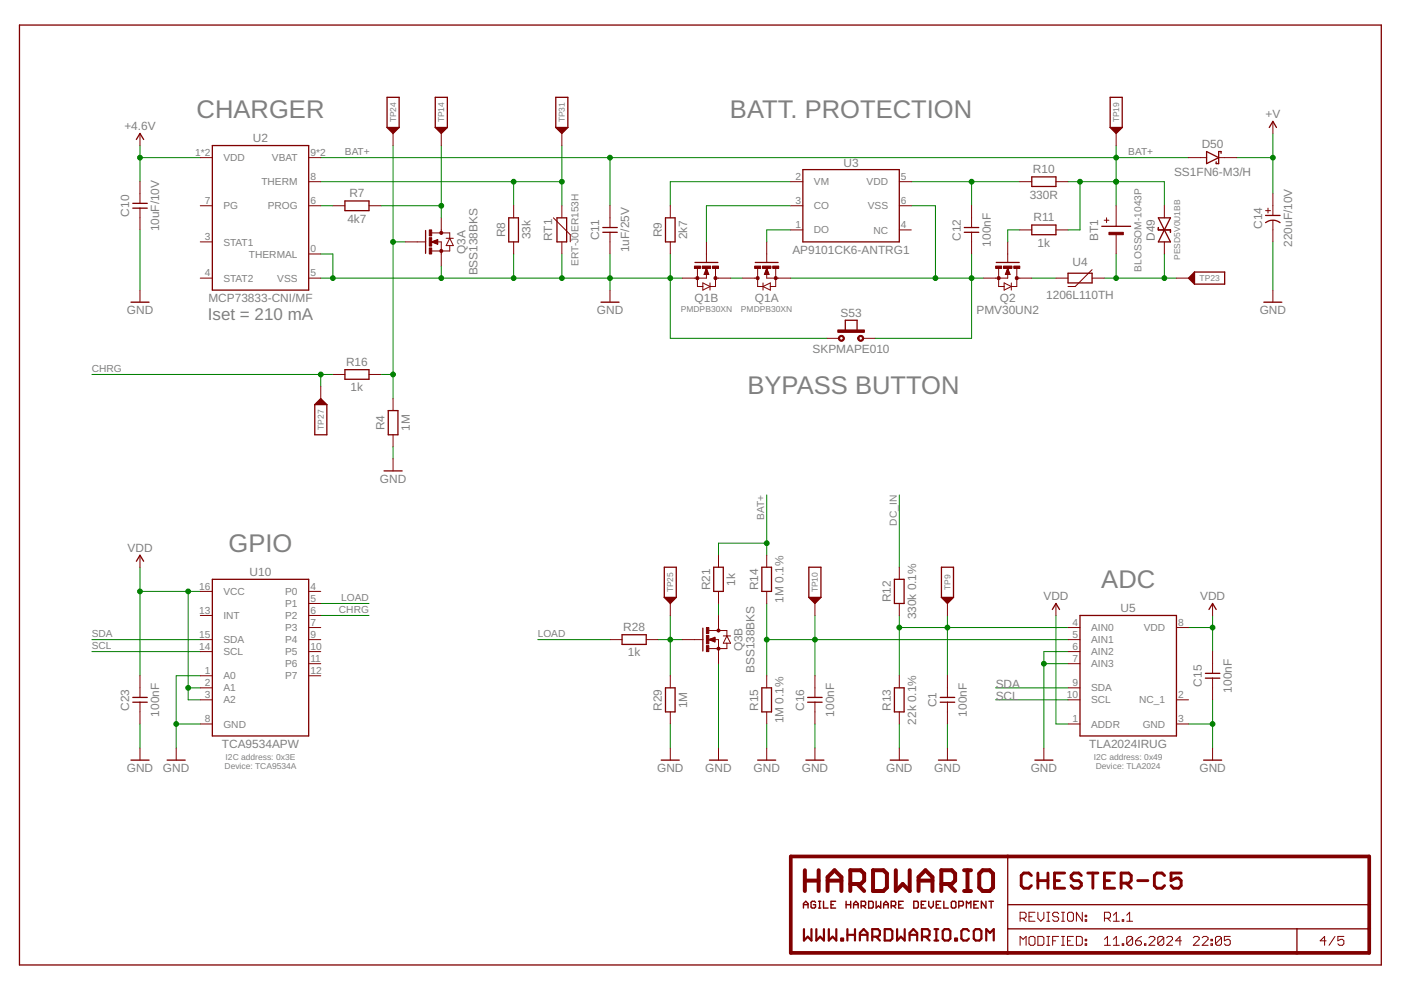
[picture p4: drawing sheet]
<svg xmlns="http://www.w3.org/2000/svg" width="297mm" height="210mm" viewBox="0 0 297 210" stroke-linecap="round" stroke-linejoin="round" font-family="sans-serif">
<g fill="none" stroke="#008000" stroke-width=".21">
<path d="M29.7 30.9v7.6M29.7 33.4h12.8M68 38.5h51.1M68 33.4h184M83.3 30.9v53.6M93.6 30.9v15.3M108.9 38.5v5.1M119.1 30.9v12.7M129.3 33.4v10.2M167.7 38.5h-25.6v5.1M193.2 38.5h23M206 38.5v5.1"/>
<path d="M226.4 38.5h20.5v5.1M229 38.5v10.2h-2.6M236.6 30.9v12.7M262.2 33.4h7.7M269.9 28.3v12.8M29.7 48.7v12.8M68 59h76.7M68 53.8h2.6v5.2M68 43.6h2.6M80.8 43.6h12.8M83.3 51.3h2.6M93.6 56.4v2.6"/>
<path d="M108.9 53.8v5.2M119.1 53.8v5.2M129.3 53.8v7.7M142.1 53.8v17.9h33.2M154.9 59h2.5M167.7 59h40.9M167.7 48.7h-5.1v2.6M167.7 43.6h-17.9v7.7M193.2 43.6h5.1v15.4M206 53.8v17.9h-20.5M216.2 48.7h-2.5v2.6M218.8 59h5.1"/>
<path d="M234.1 59h15.3M236.6 53.8v5.2M246.9 53.8v5.2M269.9 51.3v10.2M19.5 79.4h51.1M68 79.4v2.6M80.8 79.4h2.5M83.3 94.7v2.6M162.6 104.9v12.8M162.6 115.2h-10.3v2.5M190.7 104.9v15.4M19.5 138.2h23"/>
<path d="M19.5 135.6h23M29.7 120.3v23M29.7 125.4h12.8M39.9 125.4v23h2.6M68 130.5h10.2M68 128h10.2M114 135.6h15.3M139.6 135.6h5.1M142.1 130.5v12.8M152.3 128v2.5M162.6 128v15.3M162.6 135.6h63.8"/>
<path d="M172.8 130.5v12.8M190.7 130.5v12.8M190.7 133.1h35.7M200.9 130.5v12.8M223.9 130.5v23h2.5M226.4 138.2h-5.1v20.4M252 133.1h5.1M257.1 130.5v7.7M29.7 153.5v5.1M37.4 153.5h5.1M39.9 145.8h2.6M42.5 143.3h-5.1v15.3"/>
<path d="M142.1 153.5v5.1M152.3 140.7v17.9M162.6 153.5v5.1M172.8 153.5v5.1M190.7 153.5v5.1M200.9 153.5v5.1M211.1 145.8h15.3M211.1 148.4h15.3M221.3 140.7h5.1M252 153.5h5.1M257.1 148.4v10.2"/>
</g>
<g fill="#008000" stroke="#008000" stroke-width=".21">
<circle cx="129.3" cy="59" r=".51"/>
<circle cx="108.9" cy="59" r=".51"/>
<circle cx="119.1" cy="59" r=".51"/>
<circle cx="70.6" cy="59" r=".51"/>
<circle cx="142.1" cy="59" r=".51"/>
<circle cx="93.6" cy="59" r=".51"/>
<circle cx="257.1" cy="153.5" r=".51"/>
<circle cx="221.3" cy="140.7" r=".51"/>
<circle cx="37.4" cy="153.5" r=".51"/>
<circle cx="236.6" cy="59" r=".51"/>
<circle cx="246.9" cy="59" r=".51"/>
<circle cx="206" cy="38.5" r=".51"/>
<circle cx="206" cy="59" r=".51"/>
<circle cx="198.3" cy="59" r=".51"/>
<circle cx="29.7" cy="33.4" r=".51"/>
<circle cx="108.9" cy="38.5" r=".51"/>
<circle cx="119.1" cy="38.5" r=".51"/>
<circle cx="269.9" cy="33.4" r=".51"/>
<circle cx="257.1" cy="133.1" r=".51"/>
<circle cx="29.7" cy="125.4" r=".51"/>
<circle cx="39.9" cy="145.8" r=".51"/>
<circle cx="39.9" cy="125.4" r=".51"/>
<circle cx="190.7" cy="133.1" r=".51"/>
<circle cx="200.9" cy="133.1" r=".51"/>
<circle cx="162.6" cy="115.2" r=".51"/>
<circle cx="229" cy="38.5" r=".51"/>
<circle cx="129.3" cy="33.4" r=".51"/>
<circle cx="236.6" cy="38.5" r=".51"/>
<circle cx="236.6" cy="33.4" r=".51"/>
<circle cx="162.6" cy="135.6" r=".51"/>
<circle cx="172.8" cy="135.6" r=".51"/>
<circle cx="93.6" cy="43.6" r=".51"/>
<circle cx="83.3" cy="79.4" r=".51"/>
<circle cx="83.3" cy="51.3" r=".51"/>
<circle cx="68" cy="79.4" r=".51"/>
<circle cx="142.1" cy="135.6" r=".51"/>
</g>
<path d="M167.7 181.6h122.6v20.4h-122.6z" fill="none" stroke="#800000" stroke-width=".78"/>
<g fill="none" stroke="#800000" stroke-width=".28">
<path d="M4.1 5.3h288.8v199.3h-288.8zM28.9 29.6l.8-1.3 .8 1.3M45 30.9h20.4v30.6h-20.4zM82.1 27v-6.4h2.5v6.4M82.1 27h2.5M82.1 27l1.2 1.3 1.3-1.3M82.3 27.2h2.1M82.4 27.3h1.8M82.6 27.4h1.5M82.7 27.5h1.3M82.8 27.7h1.1M83 27.8h.7"/>
<path d="M83.1 27.9h.5M83.2 28h.3M92.3 27v-6.4h2.5v6.4M92.3 27h2.5M92.3 27l1.3 1.3 1.2-1.3M92.5 27.2h2.1M92.7 27.3h1.8M92.8 27.4h1.5M92.9 27.5h1.3M93 27.7h1.1M93.2 27.8h.7M93.3 27.9h.5"/>
<path d="M93.4 28h.3M117.8 27l1.3 1.3 1.3-1.3M117.8 27v-6.4h2.6v6.4M117.8 27h2.6M118.1 27.2h2M118.2 27.3h1.8M118.3 27.4h1.6M118.5 27.5h1.3M118.6 27.7h1M118.7 27.8h.8M118.9 27.9h.5M119 28h.3"/>
<path d="M170.2 36h20.5v15.3h-20.5zM218.8 37.5h5.1v2h-5.1zM235.4 27v-6.4h2.5v6.4M235.4 27h2.5M235.4 27l1.2 1.3 1.3-1.3M235.6 27.2h2.1M235.8 27.3h1.8M235.9 27.4h1.5M236 27.5h1.3M236.1 27.7h1.1M236.3 27.8h.7M236.4 27.9h.5"/>
<path d="M236.5 28h.3M255.8 32.1l2.6 1.3-2.6 1.3zM258.9 32.5v-.4h-.5v2.6h-.5v-.4M269.1 27l.8-1.3 .7 1.3M28.2 44.1h3M28.2 43.1h3M73.1 42.6h5.1v2.1h-5.1zM90.2 48.9v4.8M107.9 46.2h2v5.1h-2zM118.1 46.2h2v5.1h-2zM127.8 49.3h3.1M127.8 48.2h3.1"/>
<path d="M141.1 46.2h2v5.1h-2zM147.3 55.6h4.9M160.1 55.6h4.9M204.4 49.3h3.1M204.4 48.2h3.1M211.2 55.6h4.9M218.8 47.7h5.1v2.1h-5.1zM226.4 57.9h5.1v2.1h-5.1zM233.6 48h6.1M245.6 46.2h2.6l-2.6 5.1h2.6zM245.6 48.2v.5h2.6v.6M252.2 58.8v.3"/>
<path d="M252.4 58.7v.5M252.5 58.6v.8M252.6 58.4v1.1M252.8 58.3v1.3M252.9 58.2v1.5M253 58.1v1.8M253.1 57.9v2.1M253.3 57.7l-1.3 1.3 1.3 1.2M253.3 57.7h6.4v2.5h-6.4M253.3 57.7v2.5M268.3 47.2a2.57 2.57 0 0 1 3.1 0M268.3 45.7h3.1"/>
<path d="M27.8 64.1h3.8M73.1 78.4h5.1v2h-5.1zM127.4 64.1h3.9M179.2 70.2v-2.3h2.5v2.3M267.9 64.1h3.9M66.7 85.8v6.4h2.6v-6.4M66.7 85.8l1.3-1.3 1.3 1.3M66.7 85.8h2.6M67 85.7h2M67.1 85.5h1.8M67.2 85.4h1.6M67.4 85.3h1.2"/>
<path d="M67.5 85.2h1M67.6 85h.8M67.8 84.9h.5M67.9 84.8h.2M81.4 99.8h3.9M82.3 87.1h2.1v5.1h-2.1zM28.9 119l.8-1.3 .8 1.3M45 122.8h20.4v33.2h-20.4zM131.9 134.6h5.1v2h-5.1zM140.8 126.7v-6.4h2.6v6.4M140.8 126.7h2.6M140.8 126.7l1.3 1.3 1.3-1.3"/>
<path d="M141.1 126.8h2M141.2 126.9h1.8M141.4 127h1.5M141.5 127.2h1.2M141.6 127.3h1M141.7 127.4h.8M141.9 127.6h.5M142 127.7h.2M149 133.2v4.8M151.3 120.3h2.1v5.1h-2.1zM161.5 120.3h2.1v5.1h-2.1zM171.5 126.7v-6.4h2.6v6.4"/>
<path d="M171.5 126.7h2.6M171.5 126.7l1.3 1.3 1.3-1.3M171.7 126.8h2.1M171.9 126.9h1.8M172 127h1.5M172.1 127.2h1.3M172.3 127.3h1M172.4 127.4h.8M172.5 127.6h.5M172.7 127.7h.2M189.6 122.8h2.1v5.2h-2.1zM199.6 126.7v-6.4h2.6v6.4"/>
<path d="M199.6 126.7l1.3 1.3 1.3-1.3M199.6 126.7h2.6M199.9 126.8h2M200 126.9h1.8M200.1 127h1.6M200.2 127.2h1.3M200.4 127.3h1M200.5 127.4h.8M200.6 127.6h.5M200.7 127.7h.3M223.1 129.2l.8-1.2 .7 1.2M229 130.5h20.4v25.5h-20.4z"/>
<path d="M256.3 129.2l.8-1.2 .8 1.2M28.2 148.9h3M28.2 147.9h3M141.1 145.8h2v5.1h-2zM161.5 145.8h2.1v5.1h-2.1zM171.2 148.9h3.1M171.2 147.9h3.1M189.6 145.8h2.1v5.1h-2.1zM199.3 148.9h3.1M199.3 147.9h3.1M255.6 143.8h3M255.6 142.8h3"/>
<path d="M27.8 161.2h3.8M35.4 161.2h3.9M140.2 161.2h3.8M150.4 161.2h3.8M160.6 161.2h3.9M170.9 161.2h3.8M188.7 161.2h3.9M199 161.2h3.8M219.4 161.2h3.8M255.2 161.2h3.8M213.7 181.6v20.4M213.7 191.8h76.6"/>
<path d="M213.7 196.9h76.6M275 196.9v5.1"/>
</g>
<g fill="none" stroke="#800000" stroke-width=".21">
<path d="M29.7 28.3v2.6M29.7 38.5v4.6M42.5 33.4h2.5M65.4 38.5h2.6M65.4 33.4h2.6M83.3 28.3v2.6M93.6 28.3v2.6M119.1 28.3v2.6M167.7 38.5h2.5M190.7 38.5h2.5M216.2 38.5h2.6M223.9 38.5h2.5"/>
<path d="M236.6 28.3v2.6M252 33.4h3.8M258.4 33.4h3.8M269.9 25.7v2.6M29.7 44.1v4.6M42.5 43.6h2.5M42.5 59h2.5M42.5 51.3h2.5M65.4 43.6h2.6M65.4 59h2.6M65.4 53.8h2.6M70.6 43.6h2.5"/>
<path d="M78.2 43.6h2.6M85.9 51.3h4.3M91.5 51.3h2.1v5.1M91.5 51.3l1.3-.5v1zM91.5 51.3l1.3 .1M91.5 51.3l1.3 .3M91.5 51.3l1.3 .4M91.5 49.4h3.9v1.1M92.8 51.2l-1.3 .1M92.8 51l-1.3 .3M92.8 50.9l-1.3 .4M93.6 46.2v3.2"/>
<path d="M94.6 50.5h1.5M95.4 52.1v1.1h-3.9M95.4 50.5l.7 1.6h-1.5zM108.9 43.6v2.6M108.9 51.3v2.5M117.3 46.2l3.6 3.6v1.5M119.1 43.6v2.6M119.1 51.3v2.5M129.3 43.6v4.6M129.3 49.3v4.5M142.1 43.6v2.6M142.1 51.3v2.5"/>
<path d="M147.9 56.9v3.8h1.1M149 60l1.5 .7-1.5 .8zM149.8 56.9v2.1h-5.1M149.8 56.9l.5 1.3h-1zM149.8 51.3v4.3M149.8 56.9l.1 1.3M149.8 56.9l.2 1.3M149.8 56.9l.4 1.3M149.8 56.9l-.2 1.3M149.8 56.9l-.3 1.3M149.8 56.9l-.4 1.3M150.5 60v1.5"/>
<path d="M151.7 59h3.2M151.7 56.9v3.8h-1.2M157.4 59h3.2M160.6 56.9v3.8h1.2M161.8 60v1.5M162.6 56.9v2.1h5.1M162.6 56.9l.5 1.3h-1zM162.6 51.3v4.3M162.6 56.9l-.2 1.3M162.6 56.9l-.3 1.3M162.6 56.9l-.4 1.3M162.6 56.9l.1 1.3"/>
<path d="M162.6 56.9l.2 1.3M162.6 56.9l.3 1.3M164.5 56.9v3.8h-1.2M167.7 43.6h2.5M167.7 48.7h2.5M190.7 43.6h2.5M190.7 48.7h2.5M206 43.6v4.6M206 49.3v4.5M211.7 56.9v3.8h1.2M212.9 60l1.5 .7-1.5 .8zM213.7 56.9v2.1h-5.1"/>
<path d="M213.7 51.3v4.3M213.7 56.9l.5 1.3h-1.1zM213.7 56.9l.1 1.3M213.7 56.9l.2 1.3M213.7 56.9l.3 1.3M213.7 56.9l-.2 1.3M213.7 56.9l-.3 1.3M213.7 56.9l-.4 1.3M214.4 60v1.5M215.6 56.9v3.8h-1.2M215.6 59h3.2M216.2 48.7h2.6"/>
<path d="M223.9 59h2.5M223.9 48.7h2.5M231.5 59h2.6M231.5 57.2l-3.5 3.5h-1.6M234.1 46.7h1M234.6 46.2v1M236.6 43.6v4.4M236.6 49.5v4.3M246.9 43.6v2.6M246.9 51.3v2.5M249.4 59h2.6M268.3 44.7h1.1"/>
<path d="M268.8 44.1v1.1M269.9 41.1v4.6M269.9 46.7v4.6M29.7 61.5v2.6M70.6 79.4h2.5M78.2 79.4h2.6M129.3 61.5v2.6M161.8 60.7l1.5-.7v1.5zM175.3 71.7h2.6M183 71.7h2.5M269.9 61.5v2.6M68 82v2.5"/>
<path d="M83.3 84.5v2.6M83.3 92.2v2.5M83.3 97.3v2.5M29.7 117.7v2.6M152.3 117.7v2.6M162.6 117.7v2.6M42.5 135.6h2.5M42.5 138.2h2.5M42.5 125.4h2.5M42.5 130.5h2.5M65.4 133.1h2.6M65.4 135.6h2.6"/>
<path d="M65.4 138.2h2.6M65.4 125.4h2.6M65.4 128h2.6M65.4 130.5h2.6M129.3 135.6h2.6M137 135.6h2.6M142.1 128v2.5M144.7 135.6h4.3M150.3 135.6h2v5.1M150.3 135.6l1.3-.5v1zM150.3 135.6l1.3 .1M150.3 135.6l1.3 .3"/>
<path d="M150.3 135.6l1.3 .4M150.3 133.7h3.8v1.1M151.6 135.5l-1.3 .1M151.6 135.4l-1.3 .2M151.6 135.2l-1.3 .4M152.3 125.4v2.6M152.3 130.5v3.2M153.4 134.8h1.5M154.1 136.4v1.1h-3.8M154.1 134.8l.8 1.6h-1.5zM162.6 125.4v2.6M172.8 128v2.5"/>
<path d="M190.7 120.3v2.5M190.7 128v2.5M200.9 128v2.5M223.9 128v2.5M226.4 133.1h2.6M226.4 135.6h2.6M226.4 138.2h2.6M249.4 133.1h2.6M257.1 128v2.5M257.1 138.2v4.6M29.7 143.3v4.6M29.7 148.9v4.6"/>
<path d="M29.7 158.6v2.6M37.4 158.6v2.6M42.5 153.5h2.5M42.5 148.4h2.5M42.5 145.8h2.5M42.5 143.3h2.5M65.4 140.7h2.6M65.4 143.3h2.6M142.1 143.3v2.5M142.1 150.9v2.6M142.1 158.6v2.6M152.3 158.6v2.6"/>
<path d="M162.6 143.3v2.5M162.6 150.9v2.6M162.6 158.6v2.6M172.8 143.3v4.6M172.8 148.9v4.6M172.8 158.6v2.6M190.7 143.3v2.5M190.7 150.9v2.6M190.7 158.6v2.6M200.9 143.3v4.6M200.9 148.9v4.6M200.9 158.6v2.6"/>
<path d="M221.3 158.6v2.6M226.4 153.5h2.6M226.4 148.4h2.6M226.4 140.7h2.6M226.4 145.8h2.6M249.4 153.5h2.6M249.4 148.4h2.6M257.1 143.8v4.6M257.1 158.6v2.6M216.3 194.7h.9l.4-.3v-.7l-.4-.3h-.9v1.9M216.9 194.7l.7 .6M218.2 198.8l.3-.3h.6l.3 .3v1.3l-.3 .3h-.6l-.3-.3z"/>
<path d="M218.2 194.4h.6M219.4 193.4h-1.2v1.9h1.2M220 193.4v1.3l.7 .6 .6-.6v-1.3M220 198.5h1l.3 .3v1.3l-.3 .3h-1zM221.9 193.4h.7M221.9 195.3h.7M221.9 198.5h.7M222.2 193.4v1.9M222.2 198.5v1.9M223.2 199.5h.6M224.5 193.7l-.4-.3h-.6l-.3 .3v.4l.3 .3h.6l.4 .3v.3l-.4 .3h-.6l-.3-.3M224.5 198.5h-1.3v1.9"/>
<path d="M225.1 193.4h.6M225.1 195.3h.6M225.1 198.5h.6M225.4 193.4v1.9M225.4 198.5v1.9M226.3 199.5h.6M226.7 193.4h.6l.3 .3v1.3l-.3 .3h-.6l-.4-.3v-1.3zM227.6 198.5h-1.3v1.9h1.3M228.2 198.5h1l.3 .3v1.3l-.3 .3h-1zM229.5 193.4v1.9l-1.3-1.9v1.9M230.1 195h.3v.3h-.3zM230.1 194.1h.3v.3h-.3z"/>
<path d="M230.1 199.2h.3v.3h-.3zM234.2 194.7h.9l.3-.3v-.7l-.3-.3h-.9v1.9M234.2 199.2l.6-.7v1.9M234.8 194.7l.6 .6M236.1 195.3h1.2M236.1 199.2l.6-.7v1.9M236.1 194.1l.6-.7v1.9M237.9 195h.4v.3h-.4zM238.9 195.3h1.2M238.9 194.1l.6-.7v1.9M240.1 198.8l-.3-.3h-.6l-.3 .3v1.3M240.1 198.8v1.3l-.3 .3h-.6l-.3-.3"/>
<path d="M240.1 198.8l-1.2 1.3M240.8 199.5h.9l.3 .3v.3l-.3 .3h-.6l-.3-.3zM242 198.5l-.6 .3-.6 .7M243.6 198.8l.3-.3h.6l.4 .3v.4l-1.3 1.2h1.3M246.7 198.8l-.3-.3h-.6l-.3 .3v1.3M246.7 198.8v1.3l-.3 .3h-.6l-.3-.3M246.7 198.8l-1.2 1.3M247.4 198.8l.3-.3h.6l.3 .3v.4l-1.2 1.2h1.2M250.5 199.5h-1.3l1-1v1.9M253 198.8l.3-.3h.6l.4 .3v.4l-1.3 1.2h1.3M254.9 198.8l.3-.3h.6l.3 .3v.4l-1.2 1.2h1.2M256.8 199.2h.3v.3h-.3z"/>
<path d="M259 198.8l-.3-.3h-.7l-.3 .3v1.3M259 198.8v1.3l-.3 .3h-.7l-.3-.3M259 198.8l-1.3 1.3M260.8 198.5h-1.2v1l.6-.3h.3l.3 .3v.6l-.3 .3h-.6l-.3-.3M281.2 199.5h-1.3l.9-1v1.9M283 198.5l-1.2 1.9M284.9 198.5h-1.2v1l.6-.3h.3l.3 .3v.6l-.3 .3h-.6l-.3-.3M216.3 200.4v-1.9l.6 .7 .7-.7v1.9M221.9 200.4h.7M225.1 200.4h.6M230.1 200.1h.3v.3h-.3zM234.2 200.4h1.2"/>
<path d="M236.1 200.4h1.2M237.9 200.1h.4v.3h-.4zM242.7 200.1h.3v.3h-.3zM256.8 200.1h.3v.3h-.3z"/>
</g>
<g fill="none" stroke="#800000" stroke-width=".85">
<path d="M170.6 184.5v4.4M170.6 186.7h3M173.6 184.5v4.4M175.5 186.7h2.9M175.5 188.9v-2.9l1.4-1.5 1.5 1.5v2.9M180.3 187.4h2.2l.7-.7v-1.5l-.7-.7h-2.2v4.4M181.8 187.4l1.4 1.5M185.1 184.5h2.2l.7 .7v3l-.7 .7h-2.2zM189.9 184.5v4.4l1.5-1.5 1.5 1.5v-4.4M194.8 186.7h2.9M194.8 188.9v-2.9l1.4-1.5 1.5 1.5v2.9M199.6 187.4h2.2l.7-.7v-1.5l-.7-.7h-2.2v4.4"/>
<path d="M201 187.4l1.5 1.5M204.4 184.5h1.5M204.4 188.9h1.5M205.1 184.5v4.4M208.3 184.5h1.5l.7 .7v3l-.7 .7h-1.5l-.7-.7v-3z"/>
</g>
<g fill="none" stroke="#800000" stroke-width=".3">
<path d="M170.3 192.5v-.9l.5-.5 .5 .5v.9M170.3 191.8h1M172.9 191.3l-.2-.2h-.5l-.2 .2v1l.2 .2h.5l.2-.2v-.5h-.5M173.5 191.1h.5M173.5 192.5h.5M173.8 191.1v1.4M174.6 191.1v1.4h1M176.2 191.8h.5M177.2 191.1h-1v1.4h1M179.4 191.8h1M179.4 191.1v1.4M180.4 191.1v1.4"/>
<path d="M181 191.8h.9M181 192.5v-.9l.5-.5 .4 .5v.9M182.6 192.1h.7l.2-.3v-.5l-.2-.2h-.7v1.4M183 192.1l.5 .4M184.2 191.1h.7l.2 .2v1l-.2 .2h-.7zM185.8 191.1v1.4l.4-.4 .5 .4v-1.4M187.3 191.8h1M187.3 192.5v-.9l.5-.5 .5 .5v.9M189 192.1h.7l.2-.3v-.5l-.2-.2h-.7v1.4M189.4 192.1l.5 .4M190.5 191.8h.5M191.5 191.1h-1v1.4h1"/>
<path d="M193.7 191.1h.8l.2 .2v1l-.2 .2h-.8zM195.3 191.8h.5M196.3 191.1h-1v1.4h1M196.9 191.1v1l.5 .4 .5-.4v-1M198.5 191.8h.5M199.5 191.1h-1v1.4h1M200.1 191.1v1.4h1M201.9 191.1h.5l.3 .2v1l-.3 .2h-.5l-.2-.2v-1zM203.3 192.1h.7l.3-.3v-.5l-.3-.2h-.7v1.4M204.9 192.5v-1.4l.5 .5 .4-.5v1.4M206.5 191.8h.5M207.4 191.1h-.9v1.4h.9"/>
<path d="M209 191.1v1.4l-.9-1.4v1.4M209.7 191.1h.9M210.1 191.1v1.4"/>
</g>
<g fill="none" stroke="#800000" stroke-width=".47">
<path d="M170.5 197v2.4l.8-.8 .7 .8v-2.4M173.1 197v2.4l.8-.8 .8 .8v-2.4M175.7 197v2.4l.8-.8 .8 .8v-2.4M178.4 199h.4v.4h-.4zM179.7 197v2.4M179.7 198.2h1.6M181.3 197v2.4M182.3 198.2h1.6M182.3 199.4v-1.6l.8-.8 .8 .8v1.6M184.9 198.6h1.2l.4-.4v-.8l-.4-.4h-1.2v2.4M185.7 198.6l.8 .8M187.6 197h1.2l.4 .4v1.6l-.4 .4h-1.2z"/>
<path d="M190.2 197v2.4l.8-.8 .8 .8v-2.4M192.8 198.2h1.7M192.8 199.4v-1.6l.9-.8 .8 .8v1.6M195.5 198.6h1.2l.4-.4v-.8l-.4-.4h-1.2v2.4M196.3 198.6l.8 .8M198.1 199.4h.8M198.1 197h.8M198.5 197v2.4M199.9 197.4l.4-.4h.8l.4 .4v1.6l-.4 .4h-.8l-.4-.4zM202.5 199h.4v.4h-.4zM205.4 197.4l-.4-.4h-.8l-.4 .4v1.6l.4 .4h.8l.4-.4M206.5 197.4l.4-.4h.8l.4 .4v1.6l-.4 .4h-.8l-.4-.4z"/>
<path d="M209.1 199.4v-2.4l.8 .8 .8-.8v2.4"/>
</g>
<g fill="none" stroke="#800000" stroke-width=".61">
<path d="M218.7 185.6l-.6-.5h-1l-.6 .5v2.2l.6 .5h1l.6-.5M220 185.1v3.2M220 186.7h2.2M222.2 185.1v3.2M223.6 186.7h1M225.7 185.1h-2.1v3.2h2.1M229.3 185.6l-.6-.5h-1.1l-.5 .5v.6l.5 .5h1.1l.6 .5v.6l-.6 .5h-1.1l-.5-.5M230.6 185.1h2.2M231.7 185.1v3.2M234.2 186.7h1M236.3 185.1h-2.1v3.2h2.1M237.7 187.2h1.6l.5-.5v-1.1l-.5-.5h-1.6v3.2"/>
<path d="M238.8 187.2l1 1.1M241.2 186.7h2.2M246.9 185.6l-.5-.5h-1.1l-.5 .5v2.2l.5 .5h1.1l.5-.5M250.4 185.1h-2.1v1.6l1.1-.5h.5l.5 .5v1.1l-.5 .5h-1.1l-.5-.5"/>
</g>
<g fill="#800000" stroke="#800000" stroke-width=".21">
<path d="M235.1 49.3h3.1v.5h-3.1z"/>
<path d="M214.9 56.4h1.3v.5h-1.3z"/>
<path d="M211.1 56.4h1.3v.5h-1.3z"/>
<path d="M212.8 56.4h1.7v.5h-1.7z"/>
<path d="M160 56.4h1.3v.5h-1.3z"/>
<path d="M163.8 56.4h1.3v.5h-1.3z"/>
<path d="M161.7 56.4h1.7v.5h-1.7z"/>
<path d="M151.1 56.4h1.2v.5h-1.2z"/>
<path d="M147.2 56.4h1.3v.5h-1.3z"/>
<path d="M148.9 56.4h1.8v.5h-1.8z"/>
<path d="M177.6 70h5.7v.5h-5.7z"/>
<path d="M91 48.7h.5v1.3h-.5z"/>
<path d="M91 52.6h.5v1.2h-.5z"/>
<path d="M91 50.4h.5v1.8h-.5z"/>
<path d="M149.8 133.1h.5v1.2h-.5z"/>
<path d="M149.8 136.9h.5v1.3h-.5z"/>
<path d="M149.8 134.7h.5v1.8h-.5z"/>
</g>
<g fill="#800000" stroke="#800000" stroke-width=".21">
<path d="M164.2 58.7h.5v.5h-.5z" fill-rule="evenodd"/>
<path d="M160.4 58.7h.5v.5h-.5z" fill-rule="evenodd"/>
<path d="M151.5 58.7h.4v.5h-.4z" fill-rule="evenodd"/>
<path d="M177.9 71.3a.64 .64 0 0 1 1.1 .1 .64 .64 0 0 1-.4 1 .64 .64 0 0 1-.8-.7h.2a.39 .39 0 0 1 .6-.3 .39 .39 0 0 1 .1 .6 .39 .39 0 0 1-.7-.1v-.2h-.2z" fill-rule="evenodd"/>
<path d="M182 71.3a.64 .64 0 0 1 1 .1 .64 .64 0 0 1-.4 1 .64 .64 0 0 1-.8-.7h.3a.38 .38 0 0 1 .5-.4 .38 .38 0 0 1 .2 .7 .38 .38 0 0 1-.7-.1v-.2h-.3z" fill-rule="evenodd"/>
<circle cx="211.7" cy="59" r=".33"/>
<circle cx="215.6" cy="59" r=".33"/>
<circle cx="147.9" cy="59" r=".33"/>
<circle cx="93.6" cy="53.2" r=".33"/>
<circle cx="93.6" cy="49.4" r=".33"/>
<circle cx="152.3" cy="137.5" r=".33"/>
<circle cx="152.3" cy="133.7" r=".33"/>
</g>
<g font-size="5.4" fill="#808080">
<text x="41.7" y="25.1">CHARGER</text>
<text x="154.8" y="25.1">BATT. PROTECTION</text>
<text x="158.5" y="83.6">BYPASS BUTTON</text>
<text x="48.5" y="117.1">GPIO</text>
<text x="233.5" y="124.7">ADC</text>
</g>
<text font-size="3.6" fill="#808080" x="44.1" y="67.9">Iset = 210 mA</text>
<g font-size="2.5" fill="#808080">
<text x="26.4" y="27.5">+4.6V</text>
<text x="268.3" y="25">+V</text>
<text x="53.6" y="30.1">U2</text>
<text x="178.8" y="35.5">U3</text>
<text x="254.8" y="31.4">D50</text>
<text x="74.1" y="41.8">R7</text>
<text x="219" y="36.7">R10</text>
<text x="248.9" y="37.2">SS1FN6-M3/H</text>
<text x="27.4" y="45.9" transform="rotate(-90 27.4 45.9)">C10</text>
<text x="73.6" y="47.2">4k7</text>
<text x="218.3" y="42.1">330R</text>
<text x="219.1" y="47">R11</text>
<text x="33.8" y="49.1" transform="rotate(-90 33.8 49.1)">10uF/10V</text>
<text x="98.7" y="53.8" transform="rotate(-90 98.7 53.8)">Q3A</text>
<text x="107.1" y="50.4" transform="rotate(-90 107.1 50.4)">R8</text>
<text x="112.5" y="50.8" transform="rotate(-90 112.5 50.8)">33k</text>
<text x="117.1" y="51.1" transform="rotate(-90 117.1 51.1)">RT1</text>
<text x="127" y="50.9" transform="rotate(-90 127 50.9)">C11</text>
<text x="133.4" y="53.5" transform="rotate(-90 133.4 53.5)">1uF/25V</text>
<text x="140.3" y="50.4" transform="rotate(-90 140.3 50.4)">R9</text>
<text x="145.7" y="50.8" transform="rotate(-90 145.7 50.8)">2k7</text>
<text x="168" y="53.8">AP9101CK6-ANTRG1</text>
<text x="203.7" y="51" transform="rotate(-90 203.7 51)">C12</text>
<text x="210.1" y="52.3" transform="rotate(-90 210.1 52.3)">100nF</text>
<text x="220" y="52.3">1k</text>
<text x="232.8" y="51" transform="rotate(-90 232.8 51)">BT1</text>
<text x="244.8" y="51" transform="rotate(-90 244.8 51)">D49</text>
<text x="267.6" y="48.5" transform="rotate(-90 267.6 48.5)">C14</text>
<text x="273.9" y="52.3" transform="rotate(-90 273.9 52.3)">220uF/10V</text>
<text x="101.2" y="58.4" transform="rotate(-90 101.2 58.4)">BSS138BKS</text>
<text x="227.4" y="56.4">U4</text>
<text x="44.2" y="64.1">MCP73833-CNI/MF</text>
<text x="147.3" y="64.1">Q1B</text>
<text x="160" y="64.1">Q1A</text>
<text x="212" y="64.1">Q2</text>
<text x="221.8" y="63.3">1206L110TH</text>
<text x="26.9" y="66.6">GND</text>
<text x="126.5" y="66.6">GND</text>
<text x="178.2" y="67.1">S53</text>
<text x="207" y="66.6">PMV30UN2</text>
<text x="267.1" y="66.6">GND</text>
<text x="73.4" y="77.6">R16</text>
<text x="172.3" y="74.8">SKPMAPE010</text>
<text x="74.3" y="83">1k</text>
<text x="81.6" y="91.2" transform="rotate(-90 81.6 91.2)">R4</text>
<text x="86.9" y="91.4" transform="rotate(-90 86.9 91.4)">1M</text>
<text x="80.5" y="102.4">GND</text>
<text x="27" y="117">VDD</text>
<text x="52.9" y="122.1">U10</text>
<text x="150.5" y="125.1" transform="rotate(-90 150.5 125.1)">R21</text>
<text x="155.9" y="124.2" transform="rotate(-90 155.9 124.2)">1k</text>
<text x="160.8" y="125.1" transform="rotate(-90 160.8 125.1)">R14</text>
<text x="166.1" y="127.8" transform="rotate(-90 166.1 127.8)">1M 0.1%</text>
<text x="188.9" y="127.7" transform="rotate(-90 188.9 127.7)">R12</text>
<text x="194.2" y="131.3" transform="rotate(-90 194.2 131.3)">330k 0.1%</text>
<text x="221.2" y="127.2">VDD</text>
<text x="237.6" y="129.7">U5</text>
<text x="254.4" y="127.2">VDD</text>
<text x="132.1" y="133.8">R28</text>
<text x="133.1" y="139.2">1k</text>
<text x="157.4" y="138.1" transform="rotate(-90 157.4 138.1)">Q3B</text>
<text x="160" y="142.7" transform="rotate(-90 160 142.7)">BSS138BKS</text>
<text x="198.6" y="150" transform="rotate(-90 198.6 150)">C1</text>
<text x="211.1" y="145.8">SDA</text>
<text x="211.1" y="148.4">SCL</text>
<text x="254.8" y="145.6" transform="rotate(-90 254.8 145.6)">C15</text>
<text x="261.2" y="146.8" transform="rotate(-90 261.2 146.8)">100nF</text>
<text x="27.4" y="150.7" transform="rotate(-90 27.4 150.7)">C23</text>
<text x="33.8" y="151.9" transform="rotate(-90 33.8 151.9)">100nF</text>
<text x="140.3" y="150.7" transform="rotate(-90 140.3 150.7)">R29</text>
<text x="145.7" y="150.1" transform="rotate(-90 145.7 150.1)">1M</text>
<text x="160.8" y="150.7" transform="rotate(-90 160.8 150.7)">R15</text>
<text x="166.1" y="153.4" transform="rotate(-90 166.1 153.4)">1M 0.1%</text>
<text x="170.5" y="150.7" transform="rotate(-90 170.5 150.7)">C16</text>
<text x="176.9" y="151.9" transform="rotate(-90 176.9 151.9)">100nF</text>
<text x="188.9" y="150.7" transform="rotate(-90 188.9 150.7)">R13</text>
<text x="194.2" y="153.6" transform="rotate(-90 194.2 153.6)">22k 0.1%</text>
<text x="205" y="151.9" transform="rotate(-90 205 151.9)">100nF</text>
<text x="47" y="158.6">TCA9534APW</text>
<text x="231" y="158.6">TLA2024IRUG</text>
<text x="26.9" y="163.7">GND</text>
<text x="34.5" y="163.7">GND</text>
<text x="139.3" y="163.7">GND</text>
<text x="149.5" y="163.7">GND</text>
<text x="159.8" y="163.7">GND</text>
<text x="170" y="163.7">GND</text>
<text x="187.9" y="163.7">GND</text>
<text x="198.1" y="163.7">GND</text>
<text x="218.5" y="163.7">GND</text>
<text x="254.3" y="163.7">GND</text>
</g>
<g font-size="2.2" fill="#808080">
<text x="41.4" y="33.1">1*2</text>
<text x="47.4" y="34.2">VDD</text>
<text x="57.6" y="34.2">VBAT</text>
<text x="65.8" y="33.1">9*2</text>
<text x="73.1" y="32.9">BAT+</text>
<text x="239.2" y="32.9">BAT+</text>
<text x="55.4" y="39.3">THERM</text>
<text x="65.8" y="38.2">8</text>
<text x="168.7" y="38.2">2</text>
<text x="172.6" y="39.3">VM</text>
<text x="183.7" y="39.3">VDD</text>
<text x="191" y="38.2">5</text>
<text x="43.5" y="43.3">7</text>
<text x="47.4" y="44.4">PG</text>
<text x="56.8" y="44.4">PROG</text>
<text x="65.8" y="43.3">6</text>
<text x="168.7" y="43.3">3</text>
<text x="172.6" y="44.4">CO</text>
<text x="184" y="44.4">VSS</text>
<text x="191" y="43.3">6</text>
<text x="43.5" y="50.9">3</text>
<text x="47.4" y="52.1">STAT1</text>
<text x="65.8" y="53.5">0</text>
<text x="168.7" y="48.4">1</text>
<text x="172.6" y="49.5">DO</text>
<text x="185.2" y="49.5">NC</text>
<text x="191" y="48.4">4</text>
<text x="43.5" y="58.6">4</text>
<text x="47.4" y="59.7">STAT2</text>
<text x="52.8" y="54.6">THERMAL</text>
<text x="58.8" y="59.7">VSS</text>
<text x="65.8" y="58.6">5</text>
<text x="122.7" y="56.4" transform="rotate(-90 122.7 56.4)">ERT-J0ER153H</text>
<text x="242" y="57.6" transform="rotate(-90 242 57.6)">BLOSSOM-1043P</text>
<text x="19.5" y="78.9">CHRG</text>
<text x="162" y="110.2" transform="rotate(-90 162 110.2)">BAT+</text>
<text x="190.1" y="111.4" transform="rotate(-90 190.1 111.4)">DC_IN</text>
<text x="42.2" y="125">16</text>
<text x="65.8" y="125">4</text>
<text x="42.2" y="130.1">13</text>
<text x="47.4" y="131.3">INT</text>
<text x="47.4" y="126.2">VCC</text>
<text x="60.5" y="126.1">P0</text>
<text x="60.5" y="128.7">P1</text>
<text x="60.5" y="131.3">P2</text>
<text x="65.8" y="127.6">5</text>
<text x="65.8" y="130.1">6</text>
<text x="71.9" y="130">CHRG</text>
<text x="72.3" y="127.4">LOAD</text>
<text x="19.5" y="135.1">SDA</text>
<text x="19.5" y="137.7">SCL</text>
<text x="42.2" y="137.8">14</text>
<text x="42.2" y="135.3">15</text>
<text x="47.4" y="136.4">SDA</text>
<text x="60.5" y="133.8">P3</text>
<text x="60.5" y="136.4">P4</text>
<text x="65.8" y="132.7">7</text>
<text x="65.8" y="135.3">9</text>
<text x="65.8" y="137.8">10</text>
<text x="114" y="135.1">LOAD</text>
<text x="227.4" y="132.7">4</text>
<text x="227.4" y="135.3">5</text>
<text x="227.4" y="137.8">6</text>
<text x="231.3" y="133.8">AIN0</text>
<text x="231.3" y="136.4">AIN1</text>
<text x="242.5" y="133.8">VDD</text>
<text x="249.8" y="132.7">8</text>
<text x="43.5" y="142.9">1</text>
<text x="47.4" y="138.9">SCL</text>
<text x="60.5" y="138.9">P5</text>
<text x="60.5" y="141.5">P6</text>
<text x="65.8" y="140.4">11</text>
<text x="65.8" y="142.9">12</text>
<text x="227.4" y="140.4">7</text>
<text x="231.3" y="138.9">AIN2</text>
<text x="231.3" y="141.5">AIN3</text>
<text x="43.5" y="145.5">2</text>
<text x="43.5" y="148">3</text>
<text x="47.4" y="144">A0</text>
<text x="47.4" y="146.6">A1</text>
<text x="47.4" y="149.1">A2</text>
<text x="60.5" y="144">P7</text>
<text x="226.2" y="148">10</text>
<text x="227.4" y="145.5">9</text>
<text x="231.3" y="146.6">SDA</text>
<text x="231.3" y="149.1">SCL</text>
<text x="241.5" y="149.1">NC_1</text>
<text x="249.8" y="148">2</text>
<text x="43.5" y="153.1">8</text>
<text x="47.4" y="154.3">GND</text>
<text x="227.4" y="153.1">1</text>
<text x="231.3" y="154.3">ADDR</text>
<text x="242.3" y="154.3">GND</text>
<text x="249.8" y="153.1">3</text>
</g>
<g font-size="1.8" fill="#808080">
<text x="84" y="26" transform="rotate(-90 84 26)">TP24</text>
<text x="94.2" y="26" transform="rotate(-90 94.2 26)">TP14</text>
<text x="119.8" y="26" transform="rotate(-90 119.8 26)">TP31</text>
<text x="237.3" y="26" transform="rotate(-90 237.3 26)">TP19</text>
<text x="250.2" y="55.1" transform="rotate(-90 250.2 55.1)">PESD5V0U1BB</text>
<text x="254.3" y="59.6">TP23</text>
<text x="144.3" y="66.1">PMDPB30XN</text>
<text x="157.1" y="66.1">PMDPB30XN</text>
<text x="68.6" y="91.1" transform="rotate(-90 68.6 91.1)">TP27</text>
<text x="142.7" y="125.6" transform="rotate(-90 142.7 125.6)">TP25</text>
<text x="173.4" y="125.6" transform="rotate(-90 173.4 125.6)">TP10</text>
<text x="201.5" y="125.1" transform="rotate(-90 201.5 125.1)">TP9</text>
<text x="47.8" y="161.1">I2C address: 0x3E</text>
<text x="231.9" y="161.1">I2C address: 0x49</text>
<text x="47.6" y="163.1">Device: TCA9534A</text>
<text x="232.3" y="163.1">Device: TLA2024</text>
</g>
</svg>
